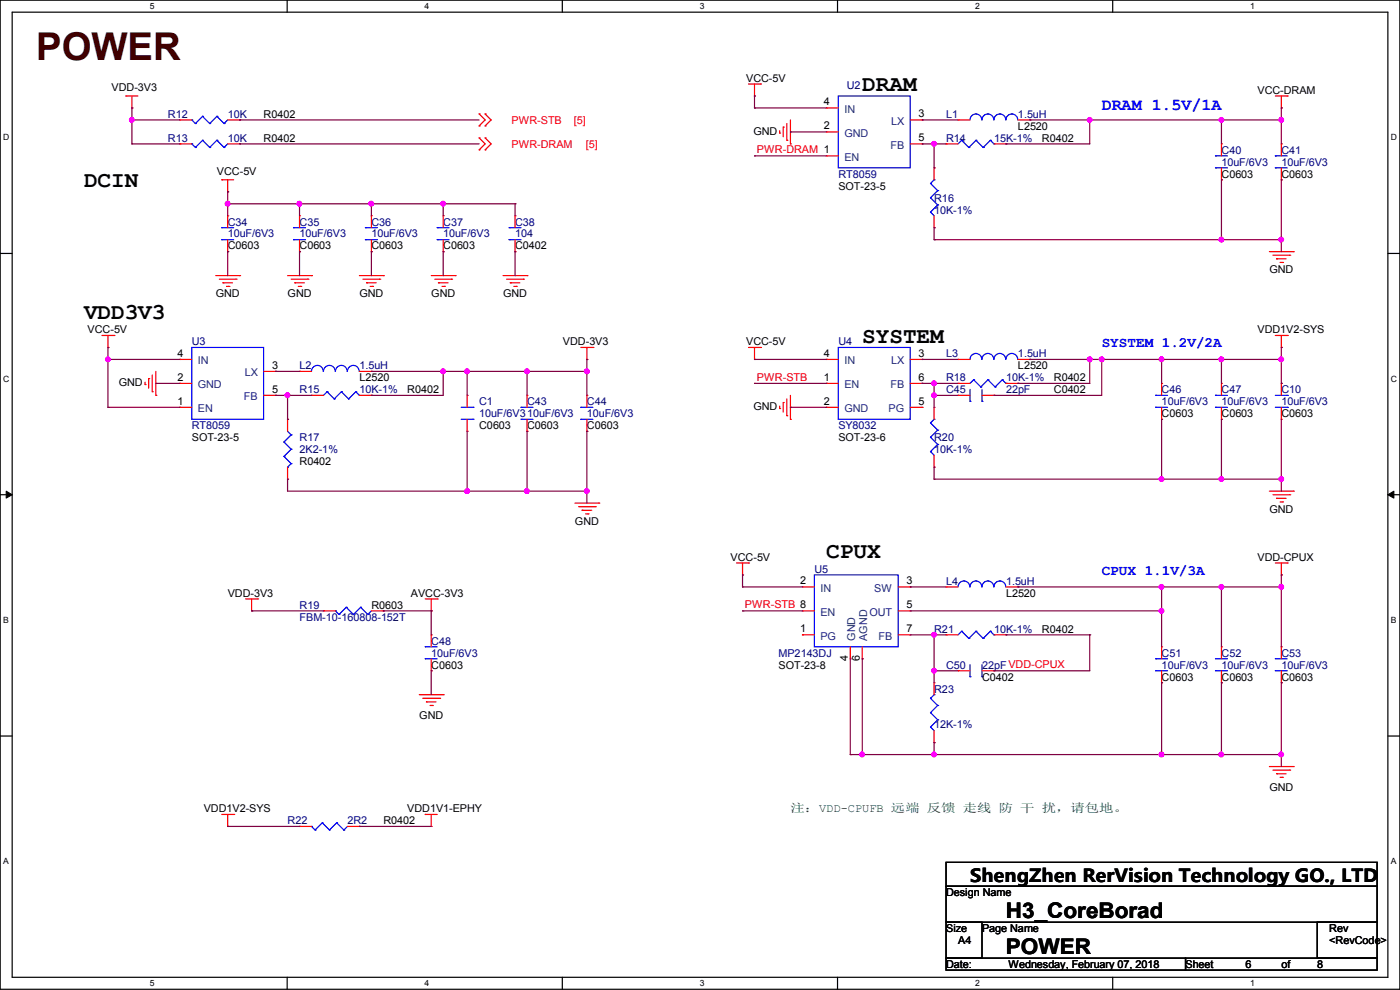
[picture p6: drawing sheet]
<svg xmlns="http://www.w3.org/2000/svg" width="297mm" height="210mm" viewBox="0 0 297 210" stroke-linecap="round" stroke-linejoin="round" font-family="sans-serif">
<path d="M0 0h297v209.8h-297zM2.6 2.6h291.8v204.7h-291.8z" fill="none" stroke="#000" stroke-width=".25"/>
<g fill="#fff">
<path d="M31.7 .3h1v2h-1z"/>
<path d="M31.7 207.6h1v1.9h-1z"/>
</g>
<path d="M60.9 0v2.6M60.9 207.3v2.5" fill="none" stroke="#000" stroke-width=".25"/>
<g fill="#fff">
<path d="M90.1 .3h1v2h-1z"/>
<path d="M90.1 207.6h1v1.9h-1z"/>
</g>
<path d="M119.3 0v2.6M119.3 207.3v2.5" fill="none" stroke="#000" stroke-width=".25"/>
<g fill="#fff">
<path d="M148.5 .3h.9v2h-.9z"/>
<path d="M148.5 207.6h.9v1.9h-.9z"/>
</g>
<path d="M177.7 0v2.6M177.7 207.3v2.5" fill="none" stroke="#000" stroke-width=".25"/>
<g fill="#fff">
<path d="M206.8 .3h1v2h-1z"/>
<path d="M206.8 207.6h1v1.9h-1z"/>
</g>
<path d="M236.1 0v2.6M236.1 207.3v2.5" fill="none" stroke="#000" stroke-width=".25"/>
<g fill="#fff">
<path d="M265.2 .3h1v2h-1z"/>
<path d="M265.2 207.6h1v1.9h-1z"/>
<path d="M.7 28.2h1.2v1.9h-1.2z"/>
<path d="M295.1 28.2h1.2v1.9h-1.2z"/>
<path d="M.7 79.3h1.2v2h-1.2z"/>
<path d="M295.1 79.3h1.2v2h-1.2z"/>
</g>
<path d="M0 53.8h2.6M294.4 53.8h2.6" fill="none" stroke="#000" stroke-width=".25"/>
<g fill="#fff">
<path d="M.7 130.5h1.2v2h-1.2z"/>
<path d="M295.1 130.5h1.1v2h-1.1z"/>
</g>
<path d="M0 104.9h2.6M294.4 104.9h2.6" fill="none" stroke="#000" stroke-width=".25"/>
<path d="M1.3 104.2l1.3 .7-1.3 .8zM294.4 104.9l1.3-.7v1.5z" fill="#000" stroke="#000" stroke-width=".21"/>
<g fill="#fff">
<path d="M.7 181.7h1.2v2h-1.2z"/>
<path d="M295.1 181.7h1.1v2h-1.1z"/>
</g>
<path d="M0 156.1h2.6M294.4 156.1h2.6M200.7 182.9h91.4v5.1h-91.4zM200.7 188h91.4v7.6h-91.4zM200.7 195.6h7.6v7.6h-7.6zM279.4 195.6h12.7v7.6h-12.7zM200.7 203.2h50.8v2.6h-50.8zM251.5 203.2h40.6v2.6h-40.6z" fill="none" stroke="#000" stroke-width=".25"/>
<g fill="none" stroke="#f00" stroke-width=".25">
<path d="M158.8 17.8h2.5M160.1 17.8v2.6M161.3 17.8h.1M26.7 20.4h.1M26.7 20.4h2.6M28 22.9h.1M28 20.4v2.5M38.1 25.4h.1M38.1 30.5h.1M38.1 30.5h2.6M38.1 25.4h2.6M47 38.1h.1"/>
<path d="M47 38.1h2.6M48.3 38.1v2.6M48.3 30.5h2.5M48.3 25.4h2.5M50.8 25.4h.1M50.8 30.5h.1M101.6 26.7h.1M101.6 24.2h.1M101.6 31.8h.1M101.6 29.3h.1M101.6 24.2l1.3 1.2-1.3 1.3M101.6 29.3l1.3 1.2-1.3 1.3"/>
<path d="M102.9 26.7h.1M102.9 24.2h.1M102.9 31.8h.1M102.9 29.3h.1M102.9 24.2l1.3 1.2-1.3 1.3M102.9 29.3l1.3 1.2-1.3 1.3M160.1 20.4h.1M165.4 28.2h.1M165.4 27.7v.5M166.2 27h.1M166.2 27v2M166.9 29.8h.1"/>
<path d="M166.9 26.2v3.6M167.7 30.5h.1M167.7 25.4v5.1M175.3 33.1h.1M175.3 28h.1M175.3 22.9h.1M175.3 33.1h2.5M175.3 28h2.5M175.3 22.9h2.5M193.1 30.5h2.5M193.1 25.4h2.5M195.6 25.4h.1"/>
<path d="M195.6 30.5h.1M198.2 35.6h.1M198.2 35.6v2.5M200.7 30.5h.1M200.7 30.5h2.5M203.2 25.4h.1M203.2 25.4h2.6M210.9 30.5h2.5M213.4 30.5h.1M215.9 25.4h2.6M218.5 25.4h.1M259.1 30.5h.1"/>
<path d="M259.1 38.1h.1M259.1 30.5v2.6M259.1 35.6v2.5M270.6 20.4h2.5M271.8 22.9h.1M271.8 30.5h.1M271.8 38.1h.1M271.8 20.4v2.5M271.8 30.5v2.6M271.8 35.6v2.5M273.1 20.4h.1M45.8 58.5h5"/>
<path d="M46.5 59.2h3.6M47.3 60h.1M47.3 60h2M48.3 40.7h.1M48.3 45.8h.1M48.3 53.4h.1M48.3 45.8v2.5M48.3 50.8v2.6M50.1 59.2h.1M50.8 58.5h.1M61 58.5h5.1M61.8 59.2h3.5"/>
<path d="M62.5 60h.1M62.5 60h2.1M63.5 45.8h.1M63.5 53.4h.1M63.5 45.8v2.5M63.5 50.8v2.6M65.3 59.2h.1M66.1 58.5h.1M76.2 58.5h5.1M77 59.2h3.6M77.8 60h.1M77.8 60h2"/>
<path d="M78.8 45.8h.1M78.8 53.4h.1M78.8 45.8v2.5M78.8 50.8v2.6M80.6 59.2h.1M81.3 58.5h.1M91.5 58.5h5.1M92.2 59.2h3.6M93 60h.1M93 60h2M94 45.8h.1M94 53.4h.1"/>
<path d="M94 45.8v2.5M94 50.8v2.6M95.8 59.2h.1M96.6 58.5h.1M106.7 58.5h5.1M107.5 59.2h3.5M108.2 60h.1M108.2 60h2.1M109.3 45.8h.1M109.3 53.4h.1M109.3 45.8v2.5M109.3 50.8v2.6"/>
<path d="M111 59.2h.1M111.8 58.5h.1M198.2 48.3h.1M198.2 45.8v2.5M269.3 53.4h5.1M270 54.1h3.6M270.8 54.9h.1M270.8 54.9h2M271.6 55.7h.5M272.1 55.7h.1M273.6 54.1h.1M274.4 53.4h.1"/>
<path d="M21.6 71.2h2.6M22.9 73.7h.1M22.9 71.2v2.5M24.2 71.2h.1M32.3 79.5v3.6M33.1 78.8v5.1M38.1 76.2h.1M38.1 76.2h2.6M48 60.7h.6M48.6 60.7h.1M55.9 78.8h2.6M58.5 78.8h.1"/>
<path d="M63.3 60.7h.5M63.5 78.8h.1M63.5 78.8h2.6M63.8 60.7h.1M76.2 78.8h2.6M78.5 60.7h.5M78.8 78.8h.1M79 60.7h.1M93.8 60.7h.5M94.3 60.7h.1M109 60.7h.5M109.5 60.7h.1"/>
<path d="M123.2 73.7h2.6M124.5 76.2h.1M124.5 73.7v2.5M125.8 73.7h.1M158.8 73.7h2.5M160.1 76.2h.1M160.1 73.7v2.5M161.3 73.7h.1M175.3 76.2h.1M175.3 76.2h2.5M193.1 76.2h2.5M195.6 76.2h.1"/>
<path d="M203.2 76.2h.1M203.2 76.2h2.6M215.9 76.2h2.6M218.5 76.2h.1M270.6 71.2h2.5M271.8 73.7h.1M271.8 71.2v2.5M273.1 71.2h.1M30.8 81.6h.1M30.8 81.1v.5M31.5 80.3h.1M31.5 80.3v2"/>
<path d="M32.3 83.1h.1M33.1 83.9h.1M38.1 86.4h.1M38.1 81.3h.1M38.1 86.4h2.6M38.1 81.3h2.6M55.9 83.9h2.6M58.5 83.9h.1M61 88.9h.1M61 88.9v2.6M61 99.1v2.5M66.1 83.9h.1"/>
<path d="M66.1 83.9h2.5M76.2 83.9h2.6M78.8 83.9h.1M99.1 91.5h.1M99.1 83.9h.1M99.1 83.9v2.5M99.1 88.9v2.6M111.8 83.9h.1M111.8 91.5h.1M111.8 83.9v2.5M111.8 88.9v2.6M124.5 83.9h.1"/>
<path d="M124.5 91.5h.1M124.5 83.9v2.5M124.5 88.9v2.6M165.4 86.7h.1M165.4 86.1v.6M166.2 85.4h.1M166.2 85.4v2M166.9 88.2h.1M166.9 84.6v3.6M167.7 88.9h.1M167.7 83.9v5M175.3 81.3h.1"/>
<path d="M175.3 86.4h.1M175.3 86.4h2.5M175.3 81.3h2.5M193.1 86.4h2.5M193.1 81.3h2.5M195.6 86.4h.1M195.6 81.3h.1M198.2 99.1h.1M198.2 86.4h.1M198.2 86.4v2.5M198.2 96.6v2.5M203.2 83.9h.1"/>
<path d="M203.2 81.3h.1M203.2 81.3h2.6M203.2 83.9h2.6M208.3 83.9h2.6M210.9 83.9h.1M213.4 81.3h2.5M215.9 81.3h.1M246.4 81.3h.1M246.4 88.9h.1M246.4 81.3v2.6M246.4 86.4v2.5M259.1 81.3h.1"/>
<path d="M259.1 88.9h.1M259.1 81.3v2.6M259.1 86.4v2.5M271.8 81.3h.1M271.8 88.9h.1M271.8 81.3v2.6M271.8 86.4v2.5M61 101.6h.1M122 106.7h5M122.7 107.5h3.6M123.5 108.2h.1M123.5 108.2h2"/>
<path d="M124.2 109h.6M124.8 109h.1M126.3 107.5h.1M127 106.7h.1M156.3 119.4h2.5M157.5 119.4v2.6M158.8 119.4h.1M269.3 104.2h5.1M270 104.9h3.6M270.6 119.4h2.5M270.8 105.7h.1M270.8 105.7h2"/>
<path d="M271.6 106.5h.5M271.8 119.4v2.6M272.1 106.5h.1M273.1 119.4h.1M273.6 104.9h.1M274.4 104.2h.1M52.1 127h2.6M53.4 129.6h.1M53.4 127v2.6M54.7 127h.1M68.6 129.6h.1M68.6 129.6h2.6"/>
<path d="M78.8 129.6h2.5M81.3 129.6h.1M90.2 127h2.6M91.5 129.6h.1M91.5 134.7h.1M91.5 127v2.6M91.5 134.7v2.5M91.5 139.7v2.6M92.8 127h.1M157.5 122h.1M170.2 134.7h.1M170.2 124.5h.1"/>
<path d="M170.2 129.6h.1M170.2 134.7h2.6M170.2 124.5h2.6M170.2 129.6h2.6M180.4 139.7h.1M180.4 137.2v2.5M182.9 139.7h.1M182.9 137.2v2.5M190.5 134.7h2.6M190.5 124.5h2.6M190.5 129.6h2.6M193.1 134.7h.1"/>
<path d="M193.1 129.6h.1M193.1 124.5h.1M200.7 134.7h.1M200.7 124.5h.1M200.7 134.7h2.5M200.7 124.5h2.5M210.9 134.7h2.5M213.4 134.7h.1M213.4 124.5h2.5M215.9 124.5h.1M246.4 137.2h.1M246.4 137.2v2.5"/>
<path d="M259.1 137.2h.1M259.1 137.2v2.5M271.8 122h.1M271.8 137.2h.1M271.8 137.2v2.5M88.9 147.4h5.1M89.7 148.1h3.6M90.5 148.9h.1M90.5 148.9h2M91.2 149.6h.5M91.5 142.3h.1M91.7 149.6h.1"/>
<path d="M93.3 148.1h.1M94 147.4h.1M198.2 157.5h.1M198.2 144.8h.1M198.2 144.8v2.6M198.2 155v2.5M203.2 142.3h.1M203.2 142.3h2.6M208.3 142.3h2.6M210.9 142.3h.1M246.4 144.8h.1M246.4 142.3v2.5"/>
<path d="M259.1 144.8h.1M259.1 142.3v2.5M271.8 144.8h.1M271.8 142.3v2.5M47 172.8h2.6M48.3 175.3h.1M48.3 172.8v2.5M49.6 172.8h.1M63.5 175.3h.1M63.5 175.3h2.6M73.7 175.3h2.5M76.2 175.3h.1"/>
<path d="M90.2 172.8h.1M90.2 172.8h2.6M91.5 175.3h.1M91.5 172.8v2.5M269.3 162.6h5.1M270 163.4h3.6M270.8 164.1h.1M270.8 164.1h2M271.6 164.9h.5M272.1 164.9h.1M273.6 163.4h.1M274.4 162.6h.1"/>
</g>
<g fill="none" stroke="#00f" stroke-width=".25">
<path d="M40.7 25.4h.1M40.7 30.5h.1M40.7 25.4l.7 .8M40.7 30.5l.7 .8M41.4 26.2h.1M41.4 31.3h.1M43 24.7h.1M43 29.8h.1M43 24.7l1.5 1.5M43 24.7l-1.6 1.5M43 29.8l1.5 1.5M43 29.8l-1.6 1.5"/>
<path d="M44.5 26.2h.1M44.5 31.3h.1M46 24.7h.1M46 29.8h.1M46 24.7l1.5 1.5M46 24.7l-1.5 1.5M46 29.8l1.5 1.5M46 29.8l-1.5 1.5M47.5 26.2h.1M47.5 31.3h.1M48.3 25.4l-.8 .8M48.3 30.5l-.8 .8"/>
<path d="M177.8 20.4h15.3v15.2h-15.3zM197.4 38.9h.1M197.4 38.9l1.5 1.5M198.2 38.1h.1M198.2 38.1l-.8 .8M204 29.8h.1M204 29.8l-.8 .7M204 29.8l1.5 1.5M205.5 31.3h.1M205.8 25.4a1.25 1.25 0 0 1 1.2-1.2 1.25 1.25 0 0 1 1.3 1.2M207.1 29.8h.1M207.1 29.8l-1.6 1.5"/>
<path d="M207.1 29.8l1.5 1.5M208.3 25.4a1.25 1.25 0 0 1 1.3-1.2 1.25 1.25 0 0 1 1.2 1.2M208.6 31.3h.1M210.1 29.8h.1M210.1 29.8l-1.5 1.5M210.1 29.8l.8 .7M210.9 30.5h.1M210.9 25.4a1.25 1.25 0 0 1 1.2-1.2 1.25 1.25 0 0 1 1.3 1.2M213.4 25.4a1.25 1.25 0 0 1 1.3-1.2 1.25 1.25 0 0 1 1.2 1.2M257.9 33.1h.1M257.9 35.6h.1M257.9 33.1h2.5"/>
<path d="M257.9 35.6h2.5M270.6 33.1h.1M270.6 35.6h.1M270.6 33.1h2.5M270.6 35.6h2.5M47 48.3h.1M47 50.8h.1M47 48.3h2.6M47 50.8h2.6M62.3 48.3h.1M62.3 50.8h.1M62.3 48.3h2.5"/>
<path d="M62.3 50.8h2.5M77.5 48.3h.1M77.5 50.8h.1M77.5 48.3h2.6M77.5 50.8h2.6M92.8 48.3h.1M92.8 50.8h.1M92.8 48.3h2.5M92.8 50.8h2.5M108 48.3h.1M108 50.8h.1M108 48.3h2.5"/>
<path d="M108 50.8h2.5M197.4 45h.1M197.4 42h.1M197.4 45l.8 .8M197.4 42l1.5 1.5M198.9 43.5h.1M198.9 40.4h.1M198.9 43.5l-1.5 1.5M198.9 40.4l-1.5 1.6M40.7 73.7h15.2v15.2h-15.2zM66.1 78.8a1.25 1.25 0 0 1 1.2-1.3 1.25 1.25 0 0 1 1.3 1.3M68.6 78.8a1.25 1.25 0 0 1 1.3-1.3 1.25 1.25 0 0 1 1.2 1.3"/>
<path d="M71.2 78.8a1.25 1.25 0 0 1 1.2-1.3 1.25 1.25 0 0 1 1.3 1.3M73.7 78.8a1.25 1.25 0 0 1 1.3-1.3 1.25 1.25 0 0 1 1.2 1.3M177.8 73.7h15.3v15.2h-15.3zM205.8 76.2a1.25 1.25 0 0 1 1.2-1.2 1.25 1.25 0 0 1 1.3 1.2M208.3 76.2a1.25 1.25 0 0 1 1.3-1.2 1.25 1.25 0 0 1 1.2 1.2M210.9 76.2a1.25 1.25 0 0 1 1.2-1.2 1.25 1.25 0 0 1 1.3 1.2M213.4 76.2a1.25 1.25 0 0 1 1.3-1.2 1.25 1.25 0 0 1 1.2 1.2M60.2 93.8h.1M60.2 96.8h.1M60.2 93.8l1.6 1.5M60.2 96.8l1.6 1.5M61 99.1h.1"/>
<path d="M61 91.5l.8 .7M61.8 92.2h.1M61.8 95.3h.1M61.8 98.3h.1M61.8 92.2l-1.6 1.6M61.8 95.3l-1.6 1.5M61.8 98.3l-.8 .8M69.4 83.1h.1M69.4 83.1l-.8 .8M69.4 83.1l1.5 1.5M70.9 84.6h.1M72.4 83.1h.1"/>
<path d="M72.4 83.1l-1.5 1.5M72.4 83.1l1.6 1.5M74 84.6h.1M75.5 83.1h.1M75.5 83.1l-1.5 1.5M75.5 83.1l.7 .8M76.2 83.9h.1M97.8 86.4h2.6M97.8 88.9h2.6M100.4 88.9h.1M100.4 86.4h.1M110.5 86.4h.1"/>
<path d="M110.5 88.9h.1M110.5 86.4h2.6M110.5 88.9h2.6M123.2 86.4h.1M123.2 88.9h.1M123.2 86.4h2.6M123.2 88.9h2.6M197.4 95.8h.1M197.4 92.8h.1M197.4 89.7h.1M197.4 95.8l.8 .8M197.4 92.8l1.5 1.5"/>
<path d="M197.4 89.7l1.5 1.5M198.2 88.9h.1M198.2 88.9l-.8 .8M198.9 94.3h.1M198.9 91.2h.1M198.9 94.3l-1.5 1.5M198.9 91.2l-1.5 1.6M205.8 85.1h.1M205.8 82.6v2.5M206.5 80.6h.1M206.5 80.6l-.7 .7M206.5 80.6l1.6 1.5"/>
<path d="M208.1 82.1h.1M208.3 85.1h.1M208.3 82.6v2.5M209.6 80.6h.1M209.6 80.6l-1.5 1.5M209.6 80.6l1.5 1.5M211.1 82.1h.1M212.6 80.6h.1M212.6 80.6l-1.5 1.5M212.6 80.6l.8 .7M213.4 81.3h.1M245.2 83.9h.1"/>
<path d="M245.2 86.4h.1M245.2 86.4h2.5M245.2 83.9h2.5M257.9 83.9h.1M257.9 86.4h.1M257.9 86.4h2.5M257.9 83.9h2.5M270.6 86.4h2.5M270.6 83.9h2.5M273.1 83.9h.1M273.1 86.4h.1M71.2 129.6h.1"/>
<path d="M71.2 129.6l.7 .7M71.9 130.3h.1M73.4 128.8h.1M73.4 128.8l1.6 1.5M73.4 128.8l-1.5 1.5M75 130.3h.1M76.5 128.8h.1M76.5 128.8l1.5 1.5M76.5 128.8l-1.5 1.5M78 130.3h.1M78.8 129.6l-.8 .7M90.2 137.2h.1"/>
<path d="M90.2 139.7h.1M90.2 139.7h2.6M90.2 137.2h2.6M172.8 122h17.7v15.2h-17.7zM203.2 124.5a1.25 1.25 0 0 1 1.3-1.3 1.25 1.25 0 0 1 1.2 1.3M204 133.9h.1M204 133.9l-.8 .8M204 133.9l1.5 1.5M205.5 135.4h.1M205.8 124.5a1.25 1.25 0 0 1 1.2-1.3 1.25 1.25 0 0 1 1.3 1.3M207.1 133.9h.1M207.1 133.9l-1.6 1.5"/>
<path d="M207.1 133.9l1.5 1.5M208.3 124.5a1.25 1.25 0 0 1 1.3-1.3 1.25 1.25 0 0 1 1.2 1.3M208.6 135.4h.1M210.1 133.9h.1M210.1 133.9l-1.5 1.5M210.1 133.9l.8 .8M210.9 134.7h.1M210.9 124.5a1.25 1.25 0 0 1 1.2-1.3 1.25 1.25 0 0 1 1.3 1.3M245.2 139.7h.1M245.2 139.7h2.5M257.9 139.7h.1M257.9 139.7h2.5"/>
<path d="M270.6 139.7h.1M270.6 139.7h2.5M197.4 154.2h.1M197.4 151.2h.1M197.4 148.1h.1M197.4 154.2l.8 .8M197.4 151.2l1.5 1.5M197.4 148.1l1.5 1.5M198.2 147.4h.1M198.2 147.4l-.8 .7M198.9 152.7h.1M198.9 149.6h.1"/>
<path d="M198.9 152.7l-1.5 1.5M198.9 149.6l-1.5 1.6M205.8 143.6h.1M205.8 141v2.6M208.3 143.6h.1M208.3 141v2.6M245.2 142.3h.1M245.2 142.3h2.5M257.9 142.3h.1M257.9 142.3h2.5M270.6 142.3h.1M270.6 142.3h2.5"/>
<path d="M66.1 175.3h.1M66.1 175.3l.7 .8M66.8 176.1h.1M68.4 174.5h.1M68.4 174.5l1.5 1.6M68.4 174.5l-1.6 1.6M69.9 176.1h.1M71.4 174.5h.1M71.4 174.5l1.5 1.6M71.4 174.5l-1.5 1.6M72.9 176.1h.1M73.7 175.3l-.8 .8"/>
</g>
<g fill="none" stroke="#800040" stroke-width=".25">
<path d="M28 25.4h.1M28 22.9h.1M28 30.5h.1M28 25.4h10.1M28 30.5h10.1M28 22.9v7.6M50.8 25.4h.1M50.8 30.5h.1M50.8 25.4h50.8M50.8 30.5h50.8M160.1 33.1h.1M160.1 22.9h.1"/>
<path d="M160.1 20.4h.1M160.1 33.1h15.2M160.1 22.9h15.2M160.1 20.4v2.5M167.7 28h.1M167.7 28h7.6M195.6 25.4h.1M195.6 30.5h.1M195.6 25.4h7.6M195.6 30.5h5.1M198.2 30.5h.1M198.2 35.6h.1"/>
<path d="M198.2 30.5v5.1M213.4 30.5h.1M218.5 25.4h.1M218.5 25.4h53.3M231.2 25.4h.1M231.2 25.4v5.1h-17.8M259.1 38.1h.1M259.1 25.4h.1M259.1 25.4v5.1M259.1 38.1v12.7M271.8 25.4h.1M271.8 22.9h.1"/>
<path d="M271.8 38.1h.1M271.8 22.9v7.6M271.8 38.1v15.3M48.3 40.7h.1M48.3 43.2h.1M48.3 53.4h.1M48.3 40.7v5.1M48.3 53.4v5.1M48.3 43.2h61M63.5 43.2h.1M63.5 53.4h.1M63.5 43.2v2.6"/>
<path d="M63.5 53.4v5.1M78.8 43.2h.1M78.8 53.4h.1M78.8 43.2v2.6M78.8 53.4v5.1M94 43.2h.1M94 53.4h.1M94 43.2v2.6M94 53.4v5.1M109.3 43.2h.1M109.3 53.4h.1M109.3 43.2v2.6"/>
<path d="M109.3 53.4v5.1M198.2 48.3h.1M198.2 50.8h.1M198.2 48.3v2.5M198.2 50.8h73.6M271.8 50.8h.1M22.9 73.7h.1M22.9 76.2h.1M22.9 76.2h15.2M22.9 73.7v12.7M58.5 78.8h.1M58.5 78.8h5"/>
<path d="M78.8 78.8h.1M78.8 78.8h45.7M94 78.8h.1M94 78.8v5.1h-15.2M99.1 78.8h.1M99.1 78.8v5.1M111.8 78.8h.1M111.8 78.8v5.1M124.5 76.2h.1M124.5 78.8h.1M124.5 76.2v7.7M160.1 76.2h.1"/>
<path d="M160.1 76.2h15.2M195.6 76.2h.1M195.6 76.2h7.6M218.5 76.2h.1M218.5 76.2h53.3M231.2 76.2h.1M231.2 76.2v5.1h-15.3M233.7 76.2h.1M233.7 76.2v7.7h-22.8M246.4 76.2h.1M246.4 76.2v5.1M259.1 76.2h.1"/>
<path d="M259.1 76.2v5.1M271.8 73.7h.1M271.8 73.7v7.6M22.9 86.4h.1M22.9 86.4h15.2M33.1 81.3h.1M33.1 81.3h5M58.5 83.9h.1M58.5 83.9h7.6M61 83.9h.1M61 88.9h.1M61 83.9v5"/>
<path d="M78.8 83.9h.1M99.1 91.5v12.7M111.8 91.5h.1M111.8 91.5v12.7M124.5 91.5h.1M124.5 91.5v15.2M160.1 81.3h.1M160.1 81.3h15.2M167.7 86.4h.1M167.7 86.4h7.6M195.6 81.3h.1M195.6 81.3h7.6"/>
<path d="M198.2 81.3h.1M198.2 99.1h.1M198.2 83.9h.1M198.2 81.3v5.1M198.2 99.1v2.5M198.2 83.9h5M210.9 83.9h.1M215.9 81.3h.1M246.4 88.9h.1M246.4 88.9v12.7M259.1 88.9h.1M259.1 88.9v12.7"/>
<path d="M271.8 81.3h.1M271.8 88.9v15.3M61 101.6h.1M61 101.6v2.6h63.5M99.1 104.2h.1M111.8 104.2h.1M124.5 104.2h.1M198.2 101.6h.1M198.2 101.6h73.6M259.1 101.6h.1M271.8 101.6h.1M53.4 129.6h.1"/>
<path d="M53.4 129.6h15.2M81.3 129.6h.1M81.3 129.6h10.2M91.5 129.6h.1M91.5 129.6v5.1M157.5 124.5h.1M157.5 129.6h.1M157.5 122h.1M157.5 124.5h12.7M157.5 129.6h12.7M157.5 122v2.5M180.4 139.7v20.4"/>
<path d="M182.9 139.7h.1M182.9 139.7v20.4M193.1 124.5h.1M193.1 124.5h7.6M193.1 134.7h7.6M193.1 129.6h53.3M198.2 134.7h.1M198.2 134.7v10.1M213.4 134.7h.1M213.4 134.7h17.8M215.9 124.5h.1M215.9 124.5h55.9"/>
<path d="M231.2 134.7h.1M231.2 134.7v7.6h-20.3M246.4 124.5h.1M246.4 129.6h.1M246.4 124.5v12.7M259.1 124.5h.1M259.1 124.5v12.7M271.8 122h.1M271.8 124.5h.1M271.8 122v15.2M91.5 142.3h.1M91.5 142.3v5.1"/>
<path d="M198.2 142.3h.1M198.2 157.5h.1M198.2 157.5v2.6M198.2 142.3h5M210.9 142.3h.1M246.4 144.8h.1M246.4 144.8v15.3M259.1 144.8h.1M259.1 144.8v15.3M271.8 144.8h.1M271.8 144.8v17.8M48.3 175.3h.1"/>
<path d="M48.3 175.3h15.2M76.2 175.3h.1M76.2 175.3h15.3M180.4 160.1h.1M180.4 160.1h91.4M182.9 160.1h.1M198.2 160.1h.1M259.1 160.1h.1M271.8 160.1h.1"/>
</g>
<g fill="#f0f" stroke="#f0f" stroke-width=".25">
<circle cx="231.2" cy="25.4" r=".49"/>
<circle cx="246.4" cy="76.2" r=".49"/>
<circle cx="198.1" cy="81.3" r=".49"/>
<circle cx="233.7" cy="76.2" r=".49"/>
<circle cx="48.3" cy="43.2" r=".49"/>
<circle cx="198.1" cy="142.3" r=".49"/>
<circle cx="246.4" cy="124.5" r=".49"/>
<circle cx="198.1" cy="30.5" r=".49"/>
<circle cx="259.1" cy="25.4" r=".49"/>
<circle cx="271.8" cy="25.4" r=".49"/>
<circle cx="231.2" cy="76.2" r=".49"/>
<circle cx="111.8" cy="78.8" r=".49"/>
<circle cx="61" cy="83.8" r=".49"/>
<circle cx="94" cy="78.8" r=".49"/>
<circle cx="259.1" cy="160" r=".49"/>
<circle cx="124.5" cy="78.8" r=".49"/>
<circle cx="198.1" cy="83.8" r=".49"/>
<circle cx="246.4" cy="101.6" r=".49"/>
<circle cx="198.1" cy="160" r=".49"/>
<circle cx="246.4" cy="160" r=".49"/>
<circle cx="259.1" cy="50.8" r=".49"/>
<circle cx="271.8" cy="50.8" r=".49"/>
<circle cx="28" cy="25.4" r=".49"/>
<circle cx="99.1" cy="104.2" r=".49"/>
<circle cx="124.5" cy="104.2" r=".49"/>
<circle cx="111.8" cy="104.2" r=".49"/>
<circle cx="22.9" cy="76.2" r=".49"/>
<circle cx="259.1" cy="124.5" r=".49"/>
<circle cx="271.8" cy="124.5" r=".49"/>
<circle cx="271.8" cy="160" r=".49"/>
<circle cx="78.8" cy="43.2" r=".49"/>
<circle cx="63.5" cy="43.2" r=".49"/>
<circle cx="94" cy="43.2" r=".49"/>
<circle cx="246.4" cy="129.6" r=".49"/>
<circle cx="198.1" cy="134.6" r=".49"/>
<circle cx="182.9" cy="160" r=".49"/>
<circle cx="259.1" cy="101.6" r=".49"/>
<circle cx="271.8" cy="101.6" r=".49"/>
<circle cx="271.8" cy="76.2" r=".49"/>
<circle cx="259.1" cy="76.2" r=".49"/>
<circle cx="99.1" cy="78.8" r=".49"/>
</g>
<text font-size="8.1" fill="#400000" x="7.7" y="12.7">POWER</text>
<g font-size="4.8">
<text x="182.9" y="19.3">DRAM</text>
<text x="17.8" y="39.7">DCIN</text>
<text x="17.8" y="67.6">VDD3V3</text>
<text x="182.9" y="72.7">SYSTEM</text>
<text x="175.3" y="118.4">CPUX</text>
</g>
<g font-size="4.6">
<text x="213.4" y="194.8">H3_CoreBorad</text>
<text x="213.4" y="202.4">POWER</text>
</g>
<text font-size="3.8" x="205.8" y="187">ShengZhen RerVision Technology GO., LTD</text>
<text font-size="3.6" fill="#00f" x="233.7" y="23.3">DRAM 1.5V/1A</text>
<g font-size="3" fill="#00f">
<text x="233.7" y="73.7">SYSTEM 1.2V/2A</text>
<text x="233.7" y="122">CPUX 1.1V/3A</text>
</g>
<text font-size="2.5" fill="#008000" x="167.7" y="172.3">注：VDD-CPUFB 远端 反馈 走线 防 干 扰，请包地。</text>
<g font-size="2.3">
<text x="158.3" y="17.4">VCC-5V</text>
<text x="23.7" y="19.4">VDD-3V3</text>
<text x="174.8" y="22.4">4</text>
<text x="266.8" y="19.9">VCC-DRAM</text>
<text x="55.9" y="25">R0402</text>
<text x="159.8" y="28.5">GND</text>
<text x="174.8" y="27.4">2</text>
<text x="194.9" y="24.9">3</text>
<text x="194.9" y="30">5</text>
<text x="216" y="27.5">L2520</text>
<text x="55.9" y="30.1">R0402</text>
<text x="221" y="30.1">R0402</text>
<text x="46" y="37.2">VCC-5V</text>
<text x="177.9" y="40.2">SOT-23-5</text>
<text x="259.1" y="37.7">C0603</text>
<text x="271.8" y="37.7">C0603</text>
<text x="48.3" y="52.9">C0603</text>
<text x="63.5" y="52.9">C0603</text>
<text x="78.8" y="52.9">C0603</text>
<text x="94" y="52.9">C0603</text>
<text x="109.3" y="52.9">C0402</text>
<text x="269.3" y="58">GND</text>
<text x="45.8" y="63.1">GND</text>
<text x="61" y="63.1">GND</text>
<text x="76.2" y="63.1">GND</text>
<text x="91.5" y="63.1">GND</text>
<text x="106.7" y="63.1">GND</text>
<text x="18.6" y="70.7">VCC-5V</text>
<text x="266.8" y="70.7">VDD1V2-SYS</text>
<text x="37.6" y="75.7">4</text>
<text x="119.4" y="73.2">VDD-3V3</text>
<text x="158.3" y="73.2">VCC-5V</text>
<text x="174.8" y="75.7">4</text>
<text x="194.9" y="75.7">3</text>
<text x="25.2" y="81.9">GND</text>
<text x="37.6" y="80.8">2</text>
<text x="57.7" y="78.2">3</text>
<text x="57.7" y="83.3">5</text>
<text x="76.2" y="80.9">L2520</text>
<text x="86.4" y="83.4">R0402</text>
<text x="174.8" y="80.8">1</text>
<text x="194.9" y="80.8">6</text>
<text x="216" y="78.3">L2520</text>
<text x="223.6" y="83.4">C0402</text>
<text x="223.6" y="80.9">R0402</text>
<text x="37.6" y="85.9">1</text>
<text x="159.8" y="87">GND</text>
<text x="174.8" y="85.9">2</text>
<text x="194.9" y="85.9">5</text>
<text x="246.4" y="88.5">C0603</text>
<text x="259.1" y="88.5">C0603</text>
<text x="271.8" y="88.5">C0603</text>
<text x="40.7" y="93.6">SOT-23-5</text>
<text x="101.6" y="91">C0603</text>
<text x="111.8" y="91">C0603</text>
<text x="124.5" y="91">C0603</text>
<text x="177.9" y="93.6">SOT-23-6</text>
<text x="63.5" y="98.6">R0402</text>
<text x="122" y="111.3">GND</text>
<text x="269.3" y="108.8">GND</text>
<text x="155" y="119">VCC-5V</text>
<text x="266.8" y="119">VDD-CPUX</text>
<text x="169.7" y="124">2</text>
<text x="192.3" y="124">3</text>
<text x="48.3" y="126.6">VDD-3V3</text>
<text x="78.8" y="129.1">R0603</text>
<text x="87.2" y="126.6">AVCC-3V3</text>
<text x="192.3" y="129">5</text>
<text x="213.4" y="126.6">L2520</text>
<text x="169.7" y="134.1">1</text>
<text x="192.3" y="134.1">7</text>
<text x="221" y="134.2">R0402</text>
<text x="91.5" y="141.8">C0603</text>
<text x="165.2" y="141.8">SOT-23-8</text>
<text x="179.8" y="140.2" transform="rotate(-90 179.8 140.2)">4</text>
<text x="182.4" y="140.2" transform="rotate(-90 182.4 140.2)">6</text>
<text x="208.3" y="144.4">C0402</text>
<text x="246.4" y="144.4">C0603</text>
<text x="259.1" y="144.4">C0603</text>
<text x="271.8" y="144.4">C0603</text>
<text x="88.9" y="152.5">GND</text>
<text x="269.3" y="167.7">GND</text>
<text x="43.2" y="172.3">VDD1V2-SYS</text>
<text x="86.4" y="172.3">VDD1V1-EPHY</text>
<text x="81.3" y="174.8">R0402</text>
<text x="200.7" y="190.1">Design Name</text>
<text x="200.7" y="197.7">Size</text>
<text x="208.3" y="197.7">Page Name</text>
<text x="282" y="197.7">Rev</text>
<text x="203.3" y="200.2">A4</text>
<text x="282" y="200.2">&lt;RevCode&gt;</text>
<text x="200.7" y="205.3">Date:</text>
<text x="213.9" y="205.3">Wednesday, February 07, 2018</text>
<text x="251.5" y="205.3">Sheet</text>
<text x="264.2" y="205.3">6</text>
<text x="271.8" y="205.3">of</text>
<text x="279.5" y="205.3">8</text>
</g>
<g font-size="2.3" fill="#004080">
<text x="179.1" y="24">IN</text>
<text x="179.1" y="29">GND</text>
<text x="189.1" y="26.5">LX</text>
<text x="179.1" y="34.1">EN</text>
<text x="188.9" y="31.6">FB</text>
<text x="42" y="77.3">IN</text>
<text x="179.1" y="77.3">IN</text>
<text x="189.1" y="77.3">LX</text>
<text x="42" y="82.4">GND</text>
<text x="51.9" y="79.8">LX</text>
<text x="179.1" y="82.4">EN</text>
<text x="188.9" y="82.4">FB</text>
<text x="42" y="87.5">EN</text>
<text x="51.7" y="84.9">FB</text>
<text x="179.1" y="87.5">GND</text>
<text x="188.5" y="87.5">PG</text>
<text x="174" y="125.6">IN</text>
<text x="185.5" y="125.6">SW</text>
<text x="174" y="130.6">EN</text>
<text x="184.5" y="130.6">OUT</text>
<text x="174" y="135.7">PG</text>
<text x="181.5" y="135.9" transform="rotate(-90 181.5 135.9)">GND</text>
<text x="184" y="135.9" transform="rotate(-90 184 135.9)">AGND</text>
<text x="186.4" y="135.7">FB</text>
</g>
<g font-size="2.3" fill="#000080">
<text x="179.6" y="18.9">U2</text>
<text x="35.6" y="25">R12</text>
<text x="48.3" y="25">10K</text>
<text x="200.7" y="25">L1</text>
<text x="216" y="25">1.5uH</text>
<text x="35.6" y="30.1">R13</text>
<text x="48.3" y="30.1">10K</text>
<text x="200.7" y="30.1">R14</text>
<text x="210.9" y="30.1">15K-1%</text>
<text x="259.1" y="32.6">C40</text>
<text x="259.1" y="35.1">10uF/6V3</text>
<text x="271.8" y="32.6">C41</text>
<text x="271.8" y="35.1">10uF/6V3</text>
<text x="177.9" y="37.7">RT8059</text>
<text x="48.3" y="47.8">C34</text>
<text x="63.5" y="47.8">C35</text>
<text x="78.8" y="47.8">C36</text>
<text x="94" y="47.8">C37</text>
<text x="109.3" y="47.8">C38</text>
<text x="198.2" y="42.8">R16</text>
<text x="198.2" y="45.3">10K-1%</text>
<text x="48.3" y="50.4">10uF/6V3</text>
<text x="63.5" y="50.4">10uF/6V3</text>
<text x="78.8" y="50.4">10uF/6V3</text>
<text x="94" y="50.4">10uF/6V3</text>
<text x="109.3" y="50.4">104</text>
<text x="40.7" y="73.2">U3</text>
<text x="177.9" y="73.2">U4</text>
<text x="200.7" y="75.8">L3</text>
<text x="216" y="75.8">1.5uH</text>
<text x="63.5" y="78.3">L2</text>
<text x="63.5" y="83.4">R15</text>
<text x="76.2" y="78.3">1.5uH</text>
<text x="76.2" y="83.4">10K-1%</text>
<text x="200.7" y="83.4">C45</text>
<text x="200.7" y="80.9">R18</text>
<text x="213.4" y="83.4">22pF</text>
<text x="213.4" y="80.9">10K-1%</text>
<text x="246.4" y="83.4">C46</text>
<text x="259.1" y="83.4">C47</text>
<text x="271.8" y="83.4">C10</text>
<text x="101.6" y="85.9">C1</text>
<text x="101.6" y="88.5">10uF/6V310uF/6V3</text>
<text x="111.8" y="85.9">C43</text>
<text x="124.5" y="85.9">C44</text>
<text x="124.5" y="88.5">10uF/6V3</text>
<text x="246.4" y="85.9">10uF/6V3</text>
<text x="259.1" y="85.9">10uF/6V3</text>
<text x="271.8" y="85.9">10uF/6V3</text>
<text x="40.7" y="91">RT8059</text>
<text x="63.5" y="93.6">R17</text>
<text x="177.9" y="91">SY8032</text>
<text x="198.2" y="93.6">R20</text>
<text x="63.5" y="96.1">2K2-1%</text>
<text x="198.2" y="96.1">10K-1%</text>
<text x="172.8" y="121.5">U5</text>
<text x="200.7" y="124">L4</text>
<text x="213.4" y="124">1.5uH</text>
<text x="63.5" y="129.1">R19</text>
<text x="63.5" y="131.7">FBM-10-160808-152T</text>
<text x="91.5" y="136.7">C48</text>
<text x="198.2" y="134.2">R21</text>
<text x="210.9" y="134.2">10K-1%</text>
<text x="91.5" y="139.3">10uF/6V3</text>
<text x="165.2" y="139.3">MP2143DJ</text>
<text x="200.7" y="141.8">C50</text>
<text x="208.3" y="141.8">22pFVDD-CPUX</text>
<text x="246.4" y="139.3">C51</text>
<text x="246.4" y="141.8">10uF/6V3</text>
<text x="259.1" y="139.3">C52</text>
<text x="259.1" y="141.8">10uF/6V3</text>
<text x="271.8" y="139.3">C53</text>
<text x="271.8" y="141.8">10uF/6V3</text>
<text x="198.2" y="146.9">R23</text>
<text x="198.2" y="154.5">12K-1%</text>
<text x="61" y="174.8">R22</text>
<text x="73.7" y="174.8">2R2</text>
</g>
<g font-size="2.3" fill="#f00">
<text x="108.5" y="26.2">PWR-STB</text>
<text x="121.7" y="26.2">[5]</text>
<text x="108.5" y="31.3">PWR-DRAM</text>
<text x="124.3" y="31.3">[5]</text>
<text x="160.6" y="32.6">PWR-DRAM 1</text>
<text x="160.6" y="80.8">PWR-STB</text>
<text x="158" y="129.1">PWR-STB 8</text>
</g>
<g font-size="1.8">
<text x="31.8" y="1.9">5</text>
<text x="90.1" y="1.9">4</text>
<text x="148.5" y="1.9">3</text>
<text x="206.8" y="1.9">2</text>
<text x="265.2" y="1.9">1</text>
<text x=".7" y="29.8">D</text>
<text x="295.1" y="29.8">D</text>
<text x=".7" y="80.9">C</text>
<text x="295.1" y="80.9">C</text>
<text x=".7" y="132.1">B</text>
<text x="295.1" y="132.1">B</text>
<text x=".7" y="183.3">A</text>
<text x="295.1" y="183.3">A</text>
<text x="31.8" y="209.2">5</text>
<text x="90.1" y="209.2">4</text>
<text x="148.5" y="209.2">3</text>
<text x="206.8" y="209.2">2</text>
<text x="265.2" y="209.2">1</text>
</g>
</svg>
